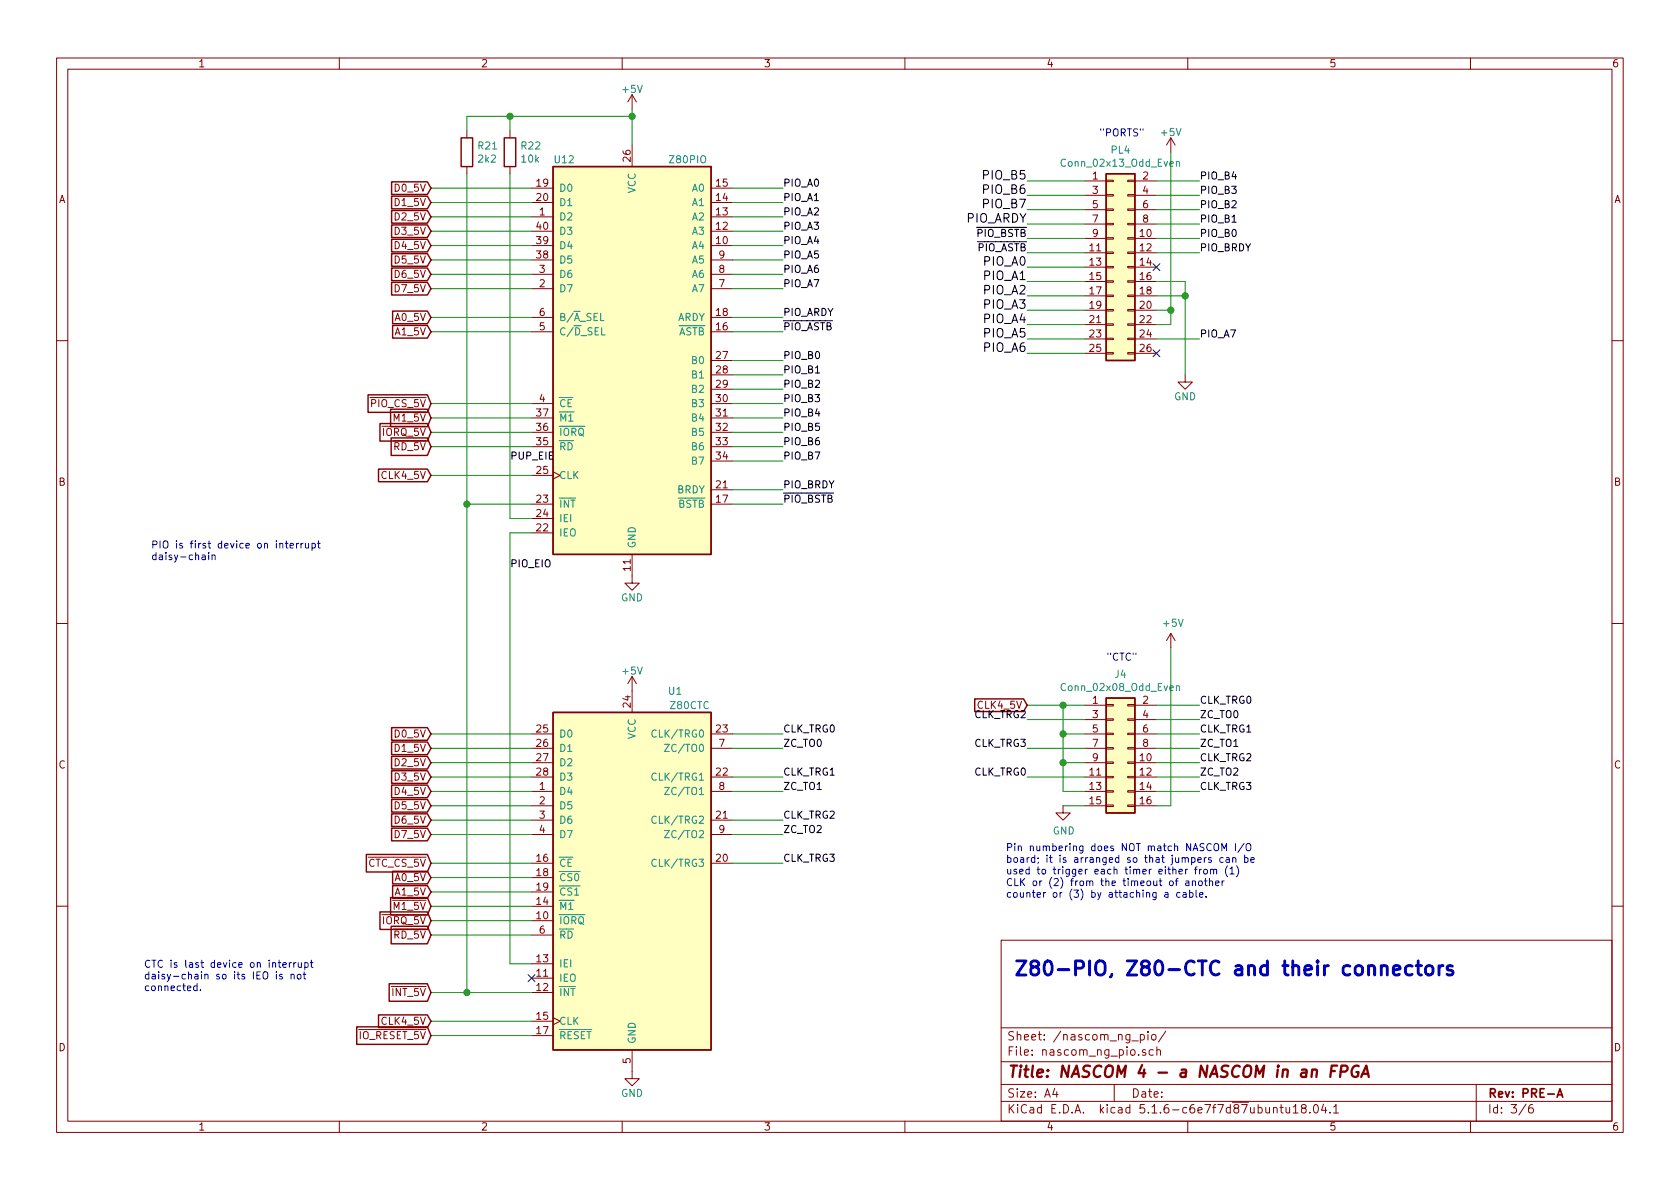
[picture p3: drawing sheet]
<svg xmlns="http://www.w3.org/2000/svg" width="297mm" height="210mm" viewBox="0 0 297 210" stroke-linecap="round" stroke-linejoin="round" font-family="sans-serif">
<g fill="none" stroke="#840000" stroke-width=".18">
<path d="M10 10.3h277v189.9h-277zM12 12.2h273v186.1h-273zM60 10.3v1.9M110 10.3v1.9M111.8 16.8v2.5M111.8 16.8l-.8 1.2M111.8 16.8l.7 1.2M160 10.3v1.9M210 10.3v1.9M260 10.3v1.9M82.5 23.1v1.3M82.5 29.5v1.2"/>
<path d="M90.2 23.1v1.3M90.2 29.5v1.2M94 38.3h3.8M94 35.8h3.8M94 33.3h3.8M111.8 25.6v3.9M125.7 38.3h3.8M125.7 35.8h3.8M125.7 33.3h3.8M191.8 32h3.8M191.8 34.5h3.8M191.8 37.1h3.8"/>
<path d="M191.8 39.6h3.8M195.6 39.5h1.2v.2h-1.2zM195.6 37h1.2v.2h-1.2zM195.6 34.4h1.2v.3h-1.2zM195.6 31.9h1.2v.2h-1.2zM199.4 39.5h1.3v.2h-1.3zM199.4 37h1.3v.2h-1.3zM199.4 34.4h1.3v.3h-1.3zM199.4 31.9h1.3v.2h-1.3zM200.7 32h3.8M200.7 34.5h3.8M200.7 37.1h3.8"/>
<path d="M200.7 39.6h3.8M207 24.4v2.5M207 24.4l-.8 1.2M207 24.4l.8 1.2M94 43.4h3.8M94 40.9h3.8M94 58.7h3.8M94 56.1h3.8M94 51h3.8M94 48.5h3.8M94 46h3.8M125.7 43.4h3.8"/>
<path d="M125.7 40.9h3.8M125.7 58.7h3.8M125.7 56.1h3.8M125.7 51h3.8M125.7 48.5h3.8M125.7 46h3.8M191.8 42.2h3.8M191.8 44.7h3.8M191.8 47.2h3.8M191.8 49.8h3.8M191.8 52.3h3.8M191.8 54.9h3.8"/>
<path d="M191.8 57.4h3.8M191.8 59.9h3.8M195.6 52.2h1.2v.2h-1.2zM195.6 54.7h1.2v.3h-1.2zM195.6 57.3h1.2v.2h-1.2zM195.6 59.8h1.2v.3h-1.2zM195.6 49.7h1.2v.2h-1.2zM195.6 44.6h1.2v.2h-1.2zM195.6 42h1.2v.3h-1.2zM195.6 47.1h1.2v.3h-1.2zM199.4 52.2h1.3v.2h-1.3zM199.4 54.7h1.3v.3h-1.3z"/>
<path d="M199.4 57.3h1.3v.2h-1.3zM199.4 59.8h1.3v.3h-1.3zM199.4 49.7h1.3v.2h-1.3zM199.4 44.6h1.3v.2h-1.3zM199.4 42h1.3v.3h-1.3zM199.4 47.1h1.3v.3h-1.3zM200.7 42.2h3.8M200.7 44.7h3.8M200.7 47.2h3.8M200.7 49.8h3.8M200.7 52.3h3.8M200.7 54.9h3.8"/>
<path d="M200.7 57.4h3.8M200.7 59.9h3.8M10 60.2h2M94 71.4h3.8M94 73.9h3.8M94 76.4h3.8M94 79h3.8M125.7 63.7h3.8M125.7 66.3h3.8M125.7 68.8h3.8M125.7 71.4h3.8M125.7 73.9h3.8"/>
<path d="M125.7 76.4h3.8M125.7 79h3.8M191.8 62.5h3.8M195.6 62.4h1.2v.2h-1.2zM199.4 62.4h1.3v.2h-1.3zM200.7 62.5h3.8M209.5 66.3v1.3h1.3l-1.3 1.2-1.2-1.2h1.2M285 60.2h2M94 89.1h3.8M94 94.2h3.8M94 91.7h3.8M94 84.1h3.8"/>
<path d="M97.8 83.4l1.3 .7-1.3 .6M111.8 98v5.1h1.2l-1.2 1.3-1.3-1.3h1.3M125.7 89.1h3.8M125.7 86.6h3.8M125.7 81.5h3.8M10 110.3h2M111.8 119.6l-.8 1.3M111.8 119.6v6.4M111.8 119.6l.7 1.3M207 112l-.8 1.3M207 112v2.5M207 112l.8 1.3"/>
<path d="M285 110.3h2M94 134.9h3.8M94 137.4h3.8M94 139.9h3.8M94 129.8h3.8M94 132.3h3.8M125.7 137.4h3.8M125.7 139.9h3.8M125.7 129.8h3.8M125.7 132.3h3.8M191.8 124.7h3.8M191.8 134.9h3.8"/>
<path d="M191.8 137.4h3.8M191.8 139.9h3.8M191.8 127.2h3.8M191.8 129.8h3.8M191.8 132.3h3.8M195.6 137.3h1.2v.2h-1.2zM195.6 139.8h1.2v.3h-1.2zM195.6 134.7h1.2v.3h-1.2zM195.6 129.7h1.2v.2h-1.2zM195.6 127.1h1.2v.3h-1.2zM195.6 124.6h1.2v.2h-1.2zM195.6 132.2h1.2v.3h-1.2z"/>
<path d="M199.4 137.3h1.3v.2h-1.3zM199.4 139.8h1.3v.3h-1.3zM199.4 134.7h1.3v.3h-1.3zM199.4 129.7h1.3v.2h-1.3zM199.4 127.1h1.3v.3h-1.3zM199.4 124.6h1.3v.2h-1.3zM199.4 132.2h1.3v.3h-1.3zM200.7 124.7h3.8M200.7 134.9h3.8M200.7 137.4h3.8M200.7 139.9h3.8M200.7 127.2h3.8"/>
<path d="M200.7 129.8h3.8M200.7 132.3h3.8M94 142.5h3.8M94 152.6h3.8M94 155.2h3.8M94 157.7h3.8M94 145h3.8M94 147.6h3.8M125.7 152.6h3.8M125.7 145h3.8M125.7 147.6h3.8M188 142.5v1.3h1.2l-1.2 1.2-1.3-1.2h1.3"/>
<path d="M191.8 142.5h3.8M195.6 142.4h1.2v.2h-1.2zM199.4 142.4h1.3v.2h-1.3zM200.7 142.5h3.8M10 160.2h2M94 162.8h3.8M94 173h3.8M94 175.5h3.8M94 170.4h3.8M94 160.3h3.8M94 165.3h3.8M97.8 180l1.3 .6-1.3 .6"/>
<path d="M177 166.3h108v32h-108zM285 160.2h2M60 198.3v1.9M94 180.6h3.8M94 183.1h3.8M110 198.3v1.9M111.8 185.7v5h1.2l-1.2 1.3-1.3-1.3h1.3M160 198.3v1.9M177 194.8h108M177 191.8h108M177 187.8h108M177 181.8h108"/>
<path d="M186.5 192.5l-.4 1h1M186.8 193v1M197 191.8v3M201.6 183l.5-.1 .2 .3v.6l-.2 .1-.5-.1M201.6 182.9v1.5M202.5 185.7l-.3-.1-.2 .2 .1 .2 .4 .2v.3h-.5M203 182.4v.2M203 182.9v1M203.7 183.1l.2-.2 .4 .2 .1 .5-.1 .2-.4 .1-.2-.1zM203.9 185.7l-.4-.1-.3 .3 .1 .6 .2 .1 .4-.1M204.5 185.7l.2-.1 .4 .1 .1 .9M204.5 185.1v1.5"/>
<path d="M206.1 182.3l-1.3 2M210 198.3v1.9M225.2 196l.2-.2 .3 .1 .1 .9M226.3 195.8h.6M226.5 195.3v1.3l.4 .2M227.4 195.8l.1 .9 .3 .1 .2-.1M228 195.8v1M228.7 195.8l.4-.5v1.5M228.7 196.8h.8M230.4 196l-.3-.2v-.3a.48 .48 0 0 1 .8 0l-.1 .4-.7 .2v.4l.3 .3h.3l.2-.3v-.4l-.2-.1M231.6 196.7v.1M232.4 195.4l.2-.1a.8 .8 0 0 1 .5 .8 .8 .8 0 0 1-.5 .7 1 1 0 0 1-.2-1.4z"/>
<path d="M234 195.2l-.3 1.1h.9M234.4 195.8v1M235.2 196.7v.1M235.8 195.8l.4-.5v1.5M235.8 196.8h.9M260 198.3v1.9M261 191.8v6.5M269.8 195.2l-1.2 2M271 195.3a.62 .62 0 0 0-.7 .7v.7l.3 .1 .4-.1 .1-.5-.1-.2-.4-.1-.3 .3"/>
</g>
<path d="M275.3 194l.5-1.5 .5 1.5M275.5 193.6h.7" fill="none" stroke="#840000" stroke-width=".3"/>
<path d="M235.4 189.4h.6M236.4 188.4h-.9l-.3 2M237.1 189.5h.7a.56 .56 0 0 0 .5-.5 .56 .56 0 0 0-.4-.6h-.7l-.3 2M240.2 188.5a1.01 1.01 0 0 0-1.1 .3 1.01 1.01 0 0 0-.1 1.2 .65 .65 0 0 0 1.1 .3l.1-.7h-.4M240.7 190.4l.9-2 .4 2M240.9 189.9h1" fill="none" stroke="#840000" stroke-width=".41"/>
<g fill="#ffffc2" stroke="#ffffc2" stroke-width=".18">
<path d="M195.6 123.4h5.1v20.4h-5.1z"/>
<path d="M97.8 126h27.9v59.7h-27.9z"/>
<path d="M195.6 30.7h5.1v33h-5.1z"/>
<path d="M97.8 29.5h27.9v68.5h-27.9z"/>
</g>
<g fill="none" stroke="#840000" stroke-width=".25">
<path d="M69.2 39.8h6.4l.6 1.1-.6 1.1h-6.4zM69.2 37.2h6.4l.6 1.1-.6 1.2h-6.4zM69.2 34.7h6.4l.6 1.1-.6 1.1h-6.4zM69.2 32.2h6.4l.6 1.1-.6 1.1h-6.4zM81.5 24.4h2.1v5.1h-2.1zM89.2 24.4h2v5.1h-2zM97.8 29.5h27.9v68.5h-27.9zM195.6 30.7h5.1v33h-5.1zM69.2 42.3h6.4l.6 1.1-.6 1.1h-6.4zM69.2 44.9h6.4l.6 1.1-.6 1.1h-6.4zM69.2 47.4h6.4l.6 1.1-.6 1.1h-6.4zM69.2 49.9h6.4l.6 1.1-.6 1.2h-6.4z"/>
<path d="M69.4 57.6h6.2l.6 1.1-.6 1.1h-6.2zM69.4 55h6.2l.6 1.1-.6 1.1h-6.2zM65.1 69.8h10.5l.6 1.6-.6 1.5h-10.5zM67.2 74.9h8.4l.6 1.5-.6 1.6h-8.4zM69.1 72.4h6.5l.6 1.5-.6 1.6h-6.5zM69.2 77.4h6.4l.6 1.6-.6 1.5h-6.4zM66.9 83h8.7l.6 1.1-.6 1.1h-8.7zM69.2 136.3h6.4l.6 1.1-.6 1.1h-6.4zM69.2 128.7h6.4l.6 1.1-.6 1.1h-6.4zM69.2 131.2h6.4l.6 1.1-.6 1.1h-6.4zM69.2 133.8h6.4l.6 1.1-.6 1.1h-6.4zM69.2 138.8h6.4l.6 1.1-.6 1.2h-6.4z"/>
<path d="M97.8 126h27.9v59.7h-27.9zM172.3 123.6h8.7l.6 1.1-.6 1.1h-8.7zM195.6 123.4h5.1v20.4h-5.1zM64.8 151.1h10.8l.6 1.5-.6 1.6h-10.8zM69.1 158.7h6.5l.6 1.6-.6 1.5h-6.5zM69.2 141.4h6.4l.6 1.1-.6 1.1h-6.4zM69.2 143.9h6.4l.6 1.1-.6 1.1h-6.4zM69.2 146.5h6.4l.6 1.1-.6 1.1h-6.4zM69.4 154.1h6.2l.6 1.1-.6 1.1h-6.2zM69.4 156.6h6.2l.6 1.1-.6 1.1h-6.2zM66.9 179.5h8.7l.6 1.1-.6 1.1h-8.7zM67.2 161.3h8.4l.6 1.5-.6 1.6h-8.4z"/>
<path d="M68.8 174h6.8l.6 1.5-.6 1.6h-6.8zM69.2 163.8h6.4l.6 1.5-.6 1.6h-6.4zM63.1 181.6h12.5l.6 1.5-.6 1.6h-12.5z"/>
</g>
<g fill="none" stroke="#008484" stroke-width=".18">
<path d="M208 28.7l.2-.1h.3v.8M208 28.6v.8M106.2 55.4v1.3h.6M106.4 58v1.2h.6M116 136.8a.6 .6 0 0 0-.8 .5 .6 .6 0 0 0 .6 .7l.2-.2M116 129.2a.6 .6 0 0 0-.8 .4 .6 .6 0 0 0 .6 .7l.2-.1M117.5 131.6h.8l-.8 1.3h.8M117.5 139.2h.8l-.8 1.3h.8M208 121.4l.2-.1h.3v.8M208 121.3v.8M101.3 156.7h1.3M116 152.1a.6 .6 0 0 0-.8 .4 .6 .6 0 0 0 .6 .7l.2-.1"/>
<path d="M116 144.4a.6 .6 0 0 0-.8 .5 .6 .6 0 0 0 .6 .7l.2-.1M117.5 146.9h.8l-.8 1.2h.8"/>
</g>
<g fill="none" stroke="#008400" stroke-width=".18">
<path d="M111.8 19.3v6.3M76.2 38.3h17.8M76.2 35.8h17.8M76.2 33.3h17.8M82.5 30.7v144.8M90.2 20.6v2.5M90.2 30.7v61h3.8M111.8 20.6h-29.3v2.5M129.5 38.3h8.9M129.5 35.8h8.9M129.5 33.3h8.9M181.6 37.1h10.2"/>
<path d="M181.6 32h10.2M181.6 34.5h10.2M181.6 39.6h10.2M204.5 37.1h7.6M204.5 32h7.6M204.5 34.5h7.6M204.5 39.6h7.6M207 26.9v30.5h-2.5M76.2 43.4h17.8M76.2 48.5h17.8M76.2 58.7h17.8M76.2 46h17.8"/>
<path d="M76.2 40.9h17.8M76.2 51h17.8M76.2 56.1h17.8M129.5 43.4h8.9M129.5 48.5h8.9M129.5 58.7h8.9M129.5 46h8.9M129.5 40.9h8.9M129.5 51h8.9M129.5 56.1h8.9M181.6 44.7h10.2M181.6 42.2h10.2"/>
<path d="M181.6 54.9h10.2M181.6 57.4h10.2M181.6 59.9h10.2M181.6 52.3h10.2M181.6 49.8h10.2M181.6 47.2h10.2M204.5 44.7h7.6M204.5 42.2h7.6M204.5 54.9h2.5M204.5 59.9h7.6M204.5 52.3h5M204.5 49.8h5v16.5"/>
<path d="M76.2 71.4h17.8M76.2 73.9h17.8M76.2 79h17.8M76.2 76.4h17.8M129.5 71.4h8.9M129.5 73.9h8.9M129.5 79h8.9M129.5 76.4h8.9M129.5 68.8h8.9M129.5 66.3h8.9M129.5 63.7h8.9M181.6 62.5h10.2"/>
<path d="M76.2 84.1h17.8M82.5 89.1h11.5M94 94.2h-3.8v76.2h3.8M129.5 89.1h8.9M129.5 81.5h8.9M129.5 86.6h8.9M207 114.5v28h-2.5M76.2 139.9h17.8M76.2 134.9h17.8M76.2 137.4h17.8M76.2 129.8h17.8M76.2 132.3h17.8"/>
<path d="M129.5 139.9h8.9M129.5 137.4h8.9M129.5 129.8h8.9M129.5 132.3h8.9M181.6 124.7h10.2M181.6 137.4h10.2M181.6 132.3h10.2M181.6 127.2h10.2M188 124.7v15.2h3.8M188 134.9h3.8M188 129.8h3.8M204.5 124.7h7.6"/>
<path d="M204.5 139.9h7.6M204.5 134.9h7.6M204.5 137.4h7.6M204.5 129.8h7.6M204.5 132.3h7.6M204.5 127.2h7.6M76.2 145h17.8M76.2 147.6h17.8M76.2 152.6h17.8M76.2 142.5h17.8M76.2 155.2h17.8M76.2 157.7h17.8"/>
<path d="M129.5 145h8.9M129.5 147.6h8.9M129.5 152.6h8.9M188 142.5h3.8M76.2 175.5h17.8M76.2 160.3h17.8M76.2 162.8h17.8M76.2 165.3h17.8M76.2 183.1h17.8M76.2 180.6h17.8"/>
</g>
<path d="M217.8 39.3h.8M144.2 66h.7" fill="none" stroke="#000" stroke-width=".18"/>
<g fill="none" stroke="#0000c2" stroke-width=".18">
<path d="M35.7 98.2h.5l.1 .8M36.3 98.4l-.4 .1-.2 .2v.2h.6M36.9 98.1v.9M37.5 98.3l.2-.2 .3 .1v.8M37.5 98.1v.9M50.4 96.1h.5M50.6 95.7v1l.3 .2M51.3 96.5l.6-.1-.1-.3h-.3l-.2 .2 .1 .6h.4M52.4 96.1v.8M52.8 96.1l-.4 .2M53.2 96.1v.8M53.6 96.1l-.4 .2"/>
<path d="M54 96.1l.1 .8h.3l.2-.1M54.6 96.1v.8M55.2 96.1h.3l.3 .2-.1 .6h-.5M55.2 96.1v1.3M56.1 96.1h.5M56.3 95.7v1l.3 .2M206 157.9h.5v.8M206.5 158.1l-.4 .1-.2 .2 .2 .3 .4-.1M208.6 157.9l-.3-.1-.2 .3 .1 .5h.4M209.2 157.9h.5v.8M209.7 155.8h.5v.8M209.7 158.1l-.4 .1-.2 .2 .1 .2h.5"/>
<path d="M210 153.7l-.3 .1-.1 .1M210.2 156.1h-.4l-.2 .2 .1 .3h.5M210.3 157.9l.4-.1 .2 .3-.1 .5h-.5M210.3 157.4v1.3M210.8 155.9l.2-.1h.3l.1 .8M210.8 155.8v.8M211.2 153.7h.5M211.5 157.4v1.1l.2 .2M211.7 153.3l-.3 .2v1.1M212 155.9l.2-.1 .3 .1 .1 .5-.2 .2h-.2l-.2-.1zM212.1 158.2l.6-.1-.1-.2-.3-.1-.2 .2 .1 .6h.4M212.1 153.7v.9"/>
<path d="M212.4 153.7l-.3 .2M212.9 153.8l.3-.1 .2 .1 .1 .5-.1 .2-.3 .1-.2-.2zM212.9 151.7v.8M212.9 155.8h.5M213.1 155.3v1.1l.3 .2M213.2 158.5v.2M213.3 151.7l-.4 .2M213.8 155.9l.2-.1h.3l.1 .8M213.8 155.3v1.3M214 153.8l.2-.1 .3 .1 .1 .8M214 153.7v.9M214.1 151.7h-.3l-.1 .1v.2l.4 .1v.3h-.4"/>
<path d="M214.6 153.9l.2-.2 .3 .1v.8M214.7 149.3l.2-.1a.44 .44 0 0 1 .6 .4l-.1 .7-.2 .1h-.4a1 1 0 0 1-.1-1.1zM214.9 156.2l.6-.1v-.3h-.4l-.2 .2 .1 .6h.5M216 150.4v-1.2l.5 .9 .4-.9v1.2M216.1 155.8v.8M216.3 151.7h-.4l-.2 .2 .1 .5h.5M216.5 155.8l-.4 .2M216.8 151.7h.5v.8M217 153.1a1.47 1.47 0 0 0 0 1.9M217.3 152h-.4l-.2 .2 .1 .2h.5M217.5 153.6l.3-.3v1.3M217.5 154.6h.7"/>
<path d="M218 151.8l.1-.1h.3l.1 .8M218 151.7v.8M218.4 149.2v1.2M218.6 153.1a1.4 1.4 0 0 1 0 1.9M220 149.1l-1.1 1.6M220.1 151.7h.3l.3 .2-.2 .5h-.4M220.1 151.2v1.3M220.4 149.3a.45 .45 0 0 1 .7 0 .88 .88 0 0 1-.2 1.1h-.4a1.07 1.07 0 0 1-.1-1.1zM221.2 152.1l.6-.1-.1-.3h-.4l-.1 .1v.6h.5M34.8 174.4l-.3-.1-.3 .3 .2 .5h.4M34.8 173.9v1.3M35.4 175.1v.1"/>
<path d="M48.9 172.3v.8M49.9 172.3h-.3l-.2 .2 .1 .1 .4 .2v.3h-.5M50 170.6l.6-.1v-.2l-.4-.1-.2 .2 .1 .6h.5M51.2 170.2v.9M51.5 172.4l.1-.1h.3l.1 .8M51.5 172.3v.8M51.5 170.2l-.3 .3M51.9 170.2v.9M52.3 170.2l-.4 .3M52.7 172.3h.3l.2 .1-.1 .7h-.3l-.2-.2zM52.7 170.2l.1 .8 .3 .1 .2-.2M53.3 170.2v.9"/>
<path d="M53.6 172.3h.5M53.8 171.9v1l.3 .2M53.9 170.3l.4-.1 .2 .3-.1 .5h-.5M53.9 170.2v1.3M54.9 170.2h.4M55 169.8v1.1l.3 .2"/>
</g>
<path d="M244.2 171a.62 .62 0 0 1 1.1 .1v1.3M246.4 171.6l1.1-.3-.1-.4-.7-.1-.2 .1-.1 .2v1l.1 .2 .2 .1 .7-.1M249.7 170.9a.82 .82 0 0 0-1.1 .1l-.1 .2v.7l.1 .3 .4 .2 .7-.1M250.4 170.8h.9M250.7 169.9v2.2l.2 .2 .4 .1M252.2 171a.69 .69 0 0 1 1.2 .2v.7a.68 .68 0 0 1-.7 .5 .68 .68 0 0 1-.7-.5v-.7zM254.4 170.8v1.6M255.1 170.8a.59 .59 0 0 0-.7 .4M256.8 170.9l-.6-.1-.2 .1-.1 .2 .1 .4 .8 .2 .1 .2-.1 .4-.2 .1-.7-.1" fill="none" stroke="#0000c2" stroke-width=".51"/>
<g fill="#008400" stroke="#008400" stroke-width=".25">
<circle cx="188" cy="129.8" r=".51"/>
<circle cx="188" cy="134.9" r=".51"/>
<circle cx="188" cy="124.7" r=".51"/>
<circle cx="82.6" cy="89.1" r=".51"/>
<circle cx="209.6" cy="52.3" r=".51"/>
<circle cx="111.8" cy="20.6" r=".51"/>
<circle cx="82.6" cy="175.5" r=".51"/>
<circle cx="207" cy="54.9" r=".51"/>
<circle cx="90.2" cy="20.6" r=".51"/>
</g>
<path d="M203.9 46.6l1.2 1.2M205.1 46.6l-1.2 1.2M203.9 61.9l1.2 1.2M205.1 61.9l-1.2 1.2M93.4 172.4l1.2 1.2M94.6 172.4l-1.2 1.2" fill="none" stroke="#000084" stroke-width=".18"/>
<text font-size="3.5" fill="#0000c2" x="179.1" y="172.5">Z80-PIO, Z80-CTC and their connectors</text>
<text font-size="2.8" fill="#840000" x="178" y="190.5">Title: NASCOM 4 - a NASCOM in an FPGA</text>
<g font-size="2.1">
<text x="174.1" y="31.7">PIO_B5</text>
<text x="174.1" y="34.3">PIO_B6</text>
<text x="170.8" y="39.4">PIO_ARDY</text>
<text x="174.1" y="36.8">PIO_B7</text>
<text x="174.1" y="47">PIO_A0</text>
<text x="174.1" y="49.5">PIO_A1</text>
<text x="174.1" y="52.1">PIO_A2</text>
<text x="174.1" y="59.7">PIO_A5</text>
<text x="174.1" y="54.6">PIO_A3</text>
<text x="174.1" y="57.1">PIO_A4</text>
<text x="174.1" y="62.2">PIO_A6</text>
</g>
<g font-size="2.1" fill="#840000">
<text x="178" y="184">Sheet: /nascom_ng_pio/</text>
<text x="178" y="186.7">File: nascom_ng_pio.sch</text>
<text x="178" y="196.9">KiCad E.D.A. kicad 5.1.6-c6e7f7d87ubuntu18.04.1</text>
<text x="178" y="194.1">Size: A4</text>
<text x="200" y="194.1">Date:</text>
<text x="263" y="194.1">Rev: PRE-A</text>
<text x="263" y="196.9">Id: 3/6</text>
</g>
<g font-size="1.8" fill="#840000">
<text x="35" y="11.9">1</text>
<text x="85" y="11.9">2</text>
<text x="135" y="11.9">3</text>
<text x="185" y="11.9">4</text>
<text x="235" y="11.9">5</text>
<text x="285" y="11.9">6</text>
<text x="111.5" y="28.5" transform="rotate(-90 111.5 28.5)">26</text>
<text x="10.4" y="35.9">A</text>
<text x="70" y="33.9">D0_5V</text>
<text x="94.9" y="33">19</text>
<text x="94.9" y="35.6">20</text>
<text x="126.7" y="35.6">14</text>
<text x="126.7" y="33">15</text>
<text x="193.2" y="31.7">1</text>
<text x="193.2" y="34.3">3</text>
<text x="202.1" y="31.7">2</text>
<text x="202.1" y="34.3">4</text>
<text x="285.4" y="35.9">A</text>
<text x="70" y="41.5">D3_5V</text>
<text x="70" y="39">D2_5V</text>
<text x="70" y="36.4">D1_5V</text>
<text x="94.9" y="40.6">40</text>
<text x="95.4" y="38.1">1</text>
<text x="126.7" y="40.6">12</text>
<text x="126.7" y="38.1">13</text>
<text x="193.2" y="36.8">5</text>
<text x="193.2" y="39.4">7</text>
<text x="193.2" y="41.9">9</text>
<text x="201.6" y="41.9">10</text>
<text x="202.1" y="36.8">6</text>
<text x="202.1" y="39.4">8</text>
<text x="70" y="44.1">D4_5V</text>
<text x="70" y="46.6">D5_5V</text>
<text x="94.9" y="45.7">38</text>
<text x="94.9" y="43.2">39</text>
<text x="126.7" y="43.2">10</text>
<text x="127.2" y="45.7">9</text>
<text x="192.7" y="44.4">11</text>
<text x="192.7" y="47">13</text>
<text x="201.6" y="44.4">12</text>
<text x="201.6" y="47">14</text>
<text x="70" y="49.1">D6_5V</text>
<text x="70" y="51.7">D7_5V</text>
<text x="95.4" y="50.8">2</text>
<text x="95.4" y="48.3">3</text>
<text x="127.2" y="50.8">7</text>
<text x="127.2" y="48.3">8</text>
<text x="192.7" y="49.5">15</text>
<text x="192.7" y="52.1">17</text>
<text x="201.6" y="49.5">16</text>
<text x="201.6" y="52.1">18</text>
<text x="70" y="59.3">A1_5V</text>
<text x="70" y="56.8">A0_5V</text>
<text x="95.4" y="58.4">5</text>
<text x="95.4" y="55.9">6</text>
<text x="126.7" y="58.4">16</text>
<text x="126.7" y="55.9">18</text>
<text x="192.7" y="54.6">19</text>
<text x="192.7" y="57.1">21</text>
<text x="192.7" y="59.7">23</text>
<text x="201.6" y="54.6">20</text>
<text x="201.6" y="57.1">22</text>
<text x="201.6" y="59.7">24</text>
<text x="126.7" y="63.5">27</text>
<text x="192.7" y="62.2">25</text>
<text x="201.6" y="62.2">26</text>
<text x="95.4" y="71.1">4</text>
<text x="126.7" y="66">28</text>
<text x="126.7" y="68.6">29</text>
<text x="126.7" y="71.1">30</text>
<text x="65.8" y="72">PIO_CS_5V</text>
<text x="67.7" y="77.1">IORQ_5V</text>
<text x="69.8" y="74.5">M1_5V</text>
<text x="94.9" y="76.2">36</text>
<text x="94.9" y="73.7">37</text>
<text x="126.7" y="73.7">31</text>
<text x="126.7" y="76.2">32</text>
<text x="69.7" y="79.6">RD_5V</text>
<text x="94.9" y="83.8">25</text>
<text x="94.9" y="78.7">35</text>
<text x="126.7" y="78.7">33</text>
<text x="126.7" y="81.3">34</text>
<text x="10.4" y="85.9">B</text>
<text x="67.6" y="84.7">CLK4_5V</text>
<text x="94.9" y="88.9">23</text>
<text x="126.7" y="88.9">17</text>
<text x="126.7" y="86.4">21</text>
<text x="285.4" y="85.9">B</text>
<text x="94.9" y="94">22</text>
<text x="94.9" y="91.4">24</text>
<text x="111.5" y="100.9" transform="rotate(-90 111.5 100.9)">11</text>
<text x="111.5" y="125" transform="rotate(-90 111.5 125)">24</text>
<text x="193.2" y="124.5">1</text>
<text x="202.1" y="124.5">2</text>
<text x="70" y="130.4">D0_5V</text>
<text x="94.9" y="129.5">25</text>
<text x="126.7" y="129.5">23</text>
<text x="193.2" y="127">3</text>
<text x="193.2" y="129.5">5</text>
<text x="202.1" y="127">4</text>
<text x="202.1" y="129.5">6</text>
<text x="10.4" y="135.9">C</text>
<text x="70" y="133">D1_5V</text>
<text x="70" y="135.5">D2_5V</text>
<text x="94.9" y="132.1">26</text>
<text x="94.9" y="134.6">27</text>
<text x="94.9" y="137.2">28</text>
<text x="126.7" y="137.2">22</text>
<text x="127.2" y="132.1">7</text>
<text x="192.7" y="137.2">11</text>
<text x="193.2" y="132.1">7</text>
<text x="193.2" y="134.6">9</text>
<text x="201.6" y="134.6">10</text>
<text x="201.6" y="137.2">12</text>
<text x="202.1" y="132.1">8</text>
<text x="285.4" y="135.9">C</text>
<text x="70" y="138">D3_5V</text>
<text x="70" y="140.6">D4_5V</text>
<text x="70" y="143.1">D5_5V</text>
<text x="95.4" y="139.7">1</text>
<text x="95.4" y="142.2">2</text>
<text x="127.2" y="139.7">8</text>
<text x="192.7" y="139.7">13</text>
<text x="192.7" y="142.2">15</text>
<text x="201.6" y="139.7">14</text>
<text x="201.6" y="142.2">16</text>
<text x="70" y="145.7">D6_5V</text>
<text x="70" y="148.2">D7_5V</text>
<text x="95.4" y="144.8">3</text>
<text x="95.4" y="147.3">4</text>
<text x="126.7" y="144.8">21</text>
<text x="127.2" y="147.3">9</text>
<text x="65.2" y="153.3">CTC_CS_5V</text>
<text x="70" y="155.8">A0_5V</text>
<text x="94.9" y="152.4">16</text>
<text x="94.9" y="154.9">18</text>
<text x="126.7" y="152.4">20</text>
<text x="69.8" y="160.9">M1_5V</text>
<text x="70" y="158.4">A1_5V</text>
<text x="94.9" y="160">14</text>
<text x="94.9" y="157.5">19</text>
<text x="67.7" y="163.4">IORQ_5V</text>
<text x="69.7" y="166">RD_5V</text>
<text x="94.9" y="162.6">10</text>
<text x="95.4" y="165.1">6</text>
<text x="94.9" y="172.7">11</text>
<text x="94.9" y="170.2">13</text>
<text x="69.4" y="176.1">INT_5V</text>
<text x="94.9" y="175.3">12</text>
<text x="10.4" y="185.9">D</text>
<text x="63.5" y="183.8">IO_RESET_5V</text>
<text x="67.6" y="181.2">CLK4_5V</text>
<text x="94.9" y="180.3">15</text>
<text x="94.9" y="182.9">17</text>
<text x="285.4" y="185.9">D</text>
<text x="111.5" y="188.1" transform="rotate(-90 111.5 188.1)">5</text>
<text x="35" y="199.9">1</text>
<text x="85" y="199.9">2</text>
<text x="135" y="199.9">3</text>
<text x="185" y="199.9">4</text>
<text x="235" y="199.9">5</text>
<text x="285" y="199.9">6</text>
</g>
<g font-size="1.8" fill="#008484">
<text x="110.2" y="16.4">+5V</text>
<text x="84.6" y="26.4">R21</text>
<text x="84.7" y="28.7">2k2</text>
<text x="92.2" y="26.4">R22</text>
<text x="92.3" y="28.7">10k</text>
<text x="98.1" y="28.9">U12</text>
<text x="118.5" y="28.9">Z80PIO</text>
<text x="188.1" y="29.5">Conn_02x13_Odd_Even</text>
<text x="196.5" y="27.2">PL4</text>
<text x="205.4" y="24">+5V</text>
<text x="98.8" y="33.9">D0</text>
<text x="112.4" y="34.2" transform="rotate(-90 112.4 34.2)">VCC</text>
<text x="122.5" y="33.9">A0</text>
<text x="98.8" y="39">D2</text>
<text x="98.8" y="36.4">D1</text>
<text x="98.8" y="41.5">D3</text>
<text x="122.5" y="41.5">A3</text>
<text x="122.5" y="39">A2</text>
<text x="122.5" y="36.4">A1</text>
<text x="98.8" y="46.6">D5</text>
<text x="98.8" y="44.1">D4</text>
<text x="122.5" y="44.1">A4</text>
<text x="122.5" y="46.6">A5</text>
<text x="98.8" y="51.7">D7</text>
<text x="98.8" y="49.1">D6</text>
<text x="122.5" y="51.7">A7</text>
<text x="122.5" y="49.1">A6</text>
<text x="98.8" y="59.3">C/D_SEL</text>
<text x="98.8" y="56.8">B/A_SEL</text>
<text x="119.7" y="56.8">ARDY</text>
<text x="119.9" y="59.3">ASTB</text>
<text x="122.5" y="64.4">B0</text>
<text x="122.5" y="66.9">B1</text>
<text x="122.5" y="69.5">B2</text>
<text x="207.6" y="70.8">GND</text>
<text x="98.8" y="77.1">IORQ</text>
<text x="98.8" y="74.5">M1</text>
<text x="98.8" y="72">CE</text>
<text x="122.5" y="72">B3</text>
<text x="122.5" y="74.5">B4</text>
<text x="122.5" y="77.1">B5</text>
<text x="98.8" y="79.6">RD</text>
<text x="122.5" y="79.6">B6</text>
<text x="122.5" y="82.2">B7</text>
<text x="98.8" y="89.8">INT</text>
<text x="98.8" y="84.7">CLK</text>
<text x="119.7" y="87.2">BRDY</text>
<text x="119.9" y="89.8">BSTB</text>
<text x="98.8" y="94.9">IEO</text>
<text x="98.8" y="92.3">IEI</text>
<text x="112.4" y="97" transform="rotate(-90 112.4 97)">GND</text>
<text x="109.8" y="106.3">GND</text>
<text x="205.8" y="110.8">+5V</text>
<text x="110.2" y="119.3">+5V</text>
<text x="197.2" y="119.9">J4</text>
<text x="118.3" y="122.9">U1</text>
<text x="118.6" y="125.4">Z80CTC</text>
<text x="188.1" y="122.2">Conn_02x08_Odd_Even</text>
<text x="98.8" y="130.4">D0</text>
<text x="112.4" y="130.7" transform="rotate(-90 112.4 130.7)">VCC</text>
<text x="115.9" y="130.4">CLK/TRG0</text>
<text x="98.8" y="133">D1</text>
<text x="98.8" y="135.5">D2</text>
<text x="118.4" y="133">ZC/TO0</text>
<text x="98.8" y="140.6">D4</text>
<text x="98.8" y="143.1">D5</text>
<text x="98.8" y="138">D3</text>
<text x="115.9" y="138">CLK/TRG1</text>
<text x="118.4" y="140.6">ZC/TO1</text>
<text x="98.8" y="145.7">D6</text>
<text x="98.8" y="148.2">D7</text>
<text x="115.9" y="145.7">CLK/TRG2</text>
<text x="118.4" y="148.2">ZC/TO2</text>
<text x="186.1" y="147.6">GND</text>
<text x="98.8" y="153.3">CE</text>
<text x="98.8" y="155.8">CS0</text>
<text x="115.9" y="153.3">CLK/TRG3</text>
<text x="98.8" y="160.9">M1</text>
<text x="98.8" y="158.4">CS1</text>
<text x="98.8" y="163.4">IORQ</text>
<text x="98.8" y="166">RD</text>
<text x="98.8" y="173.6">IEO</text>
<text x="98.8" y="171.1">IEI</text>
<text x="98.8" y="176.1">INT</text>
<text x="98.8" y="181.2">CLK</text>
<text x="98.8" y="183.8">RESET</text>
<text x="112.4" y="184.7" transform="rotate(-90 112.4 184.7)">GND</text>
<text x="109.8" y="194">GND</text>
</g>
<g font-size="1.8" fill="#0000c2">
<text x="194.3" y="24.1">&quot;PORTS&quot;</text>
<text x="26.7" y="97">PIO is first device on interrupt</text>
<text x="26.7" y="99.1">daisy-chain</text>
<text x="195.6" y="116.8">&quot;CTC&quot;</text>
<text x="177.8" y="150.5">Pin numbering does NOT match NASCOM I/O</text>
<text x="177.8" y="152.6">board; it is arranged so that jumpers can be</text>
<text x="177.8" y="154.6">used to trigger each timer either from (1)</text>
<text x="177.8" y="156.7">CLK or (2) from the timeout of another</text>
<text x="177.8" y="158.7">counter or (3) by attaching a cable.</text>
<text x="25.4" y="171.1">CTC is last device on interrupt</text>
<text x="25.4" y="173.2">daisy-chain so its IEO is not</text>
<text x="25.4" y="175.3">connected.</text>
</g>
<g font-size="1.8">
<text x="138.4" y="33">PIO_A0</text>
<text x="138.4" y="35.6">PIO_A1</text>
<text x="212.1" y="34.3">PIO_B3</text>
<text x="212.1" y="31.7">PIO_B4</text>
<text x="138.4" y="38.1">PIO_A2</text>
<text x="138.4" y="40.6">PIO_A3</text>
<text x="172.8" y="41.9">PIO_BSTB</text>
<text x="212.1" y="36.8">PIO_B2</text>
<text x="212.1" y="41.9">PIO_B0</text>
<text x="212.1" y="39.4">PIO_B1</text>
<text x="138.4" y="45.7">PIO_A5</text>
<text x="138.4" y="43.2">PIO_A4</text>
<text x="172.8" y="44.4">PIO_ASTB</text>
<text x="212.1" y="44.4">PIO_BRDY</text>
<text x="138.4" y="48.3">PIO_A6</text>
<text x="138.4" y="50.8">PIO_A7</text>
<text x="138.4" y="55.9">PIO_ARDY</text>
<text x="138.4" y="58.4">PIO_ASTB</text>
<text x="212.1" y="59.7">PIO_A7</text>
<text x="138.4" y="63.5">PIO_B0</text>
<text x="138.4" y="71.1">PIO_B3</text>
<text x="138.4" y="68.6">PIO_B2</text>
<text x="138.4" y="66">PIO_B1</text>
<text x="138.4" y="76.2">PIO_B5</text>
<text x="138.4" y="73.7">PIO_B4</text>
<text x="90.2" y="81.3">PUP_EIE</text>
<text x="138.4" y="78.7">PIO_B6</text>
<text x="138.4" y="81.3">PIO_B7</text>
<text x="138.4" y="88.9">PIO_BSTB</text>
<text x="138.4" y="86.4">PIO_BRDY</text>
<text x="90.2" y="100.3">PIO_EIO</text>
<text x="173.1" y="125.3">CLK4_5V</text>
<text x="212.1" y="124.5">CLK_TRG0</text>
<text x="138.4" y="129.5">CLK_TRG0</text>
<text x="172.3" y="127">CLK_TRG2</text>
<text x="212.1" y="127">ZC_TO0</text>
<text x="212.1" y="129.5">CLK_TRG1</text>
<text x="138.4" y="132.1">ZC_TO0</text>
<text x="138.4" y="137.2">CLK_TRG1</text>
<text x="172.3" y="132.1">CLK_TRG3</text>
<text x="172.3" y="137.2">CLK_TRG0</text>
<text x="212.1" y="132.1">ZC_TO1</text>
<text x="212.1" y="137.2">ZC_TO2</text>
<text x="212.1" y="134.6">CLK_TRG2</text>
<text x="138.4" y="139.7">ZC_TO1</text>
<text x="212.1" y="139.7">CLK_TRG3</text>
<text x="138.4" y="147.3">ZC_TO2</text>
<text x="138.4" y="144.8">CLK_TRG2</text>
<text x="138.4" y="152.4">CLK_TRG3</text>
</g>
</svg>
